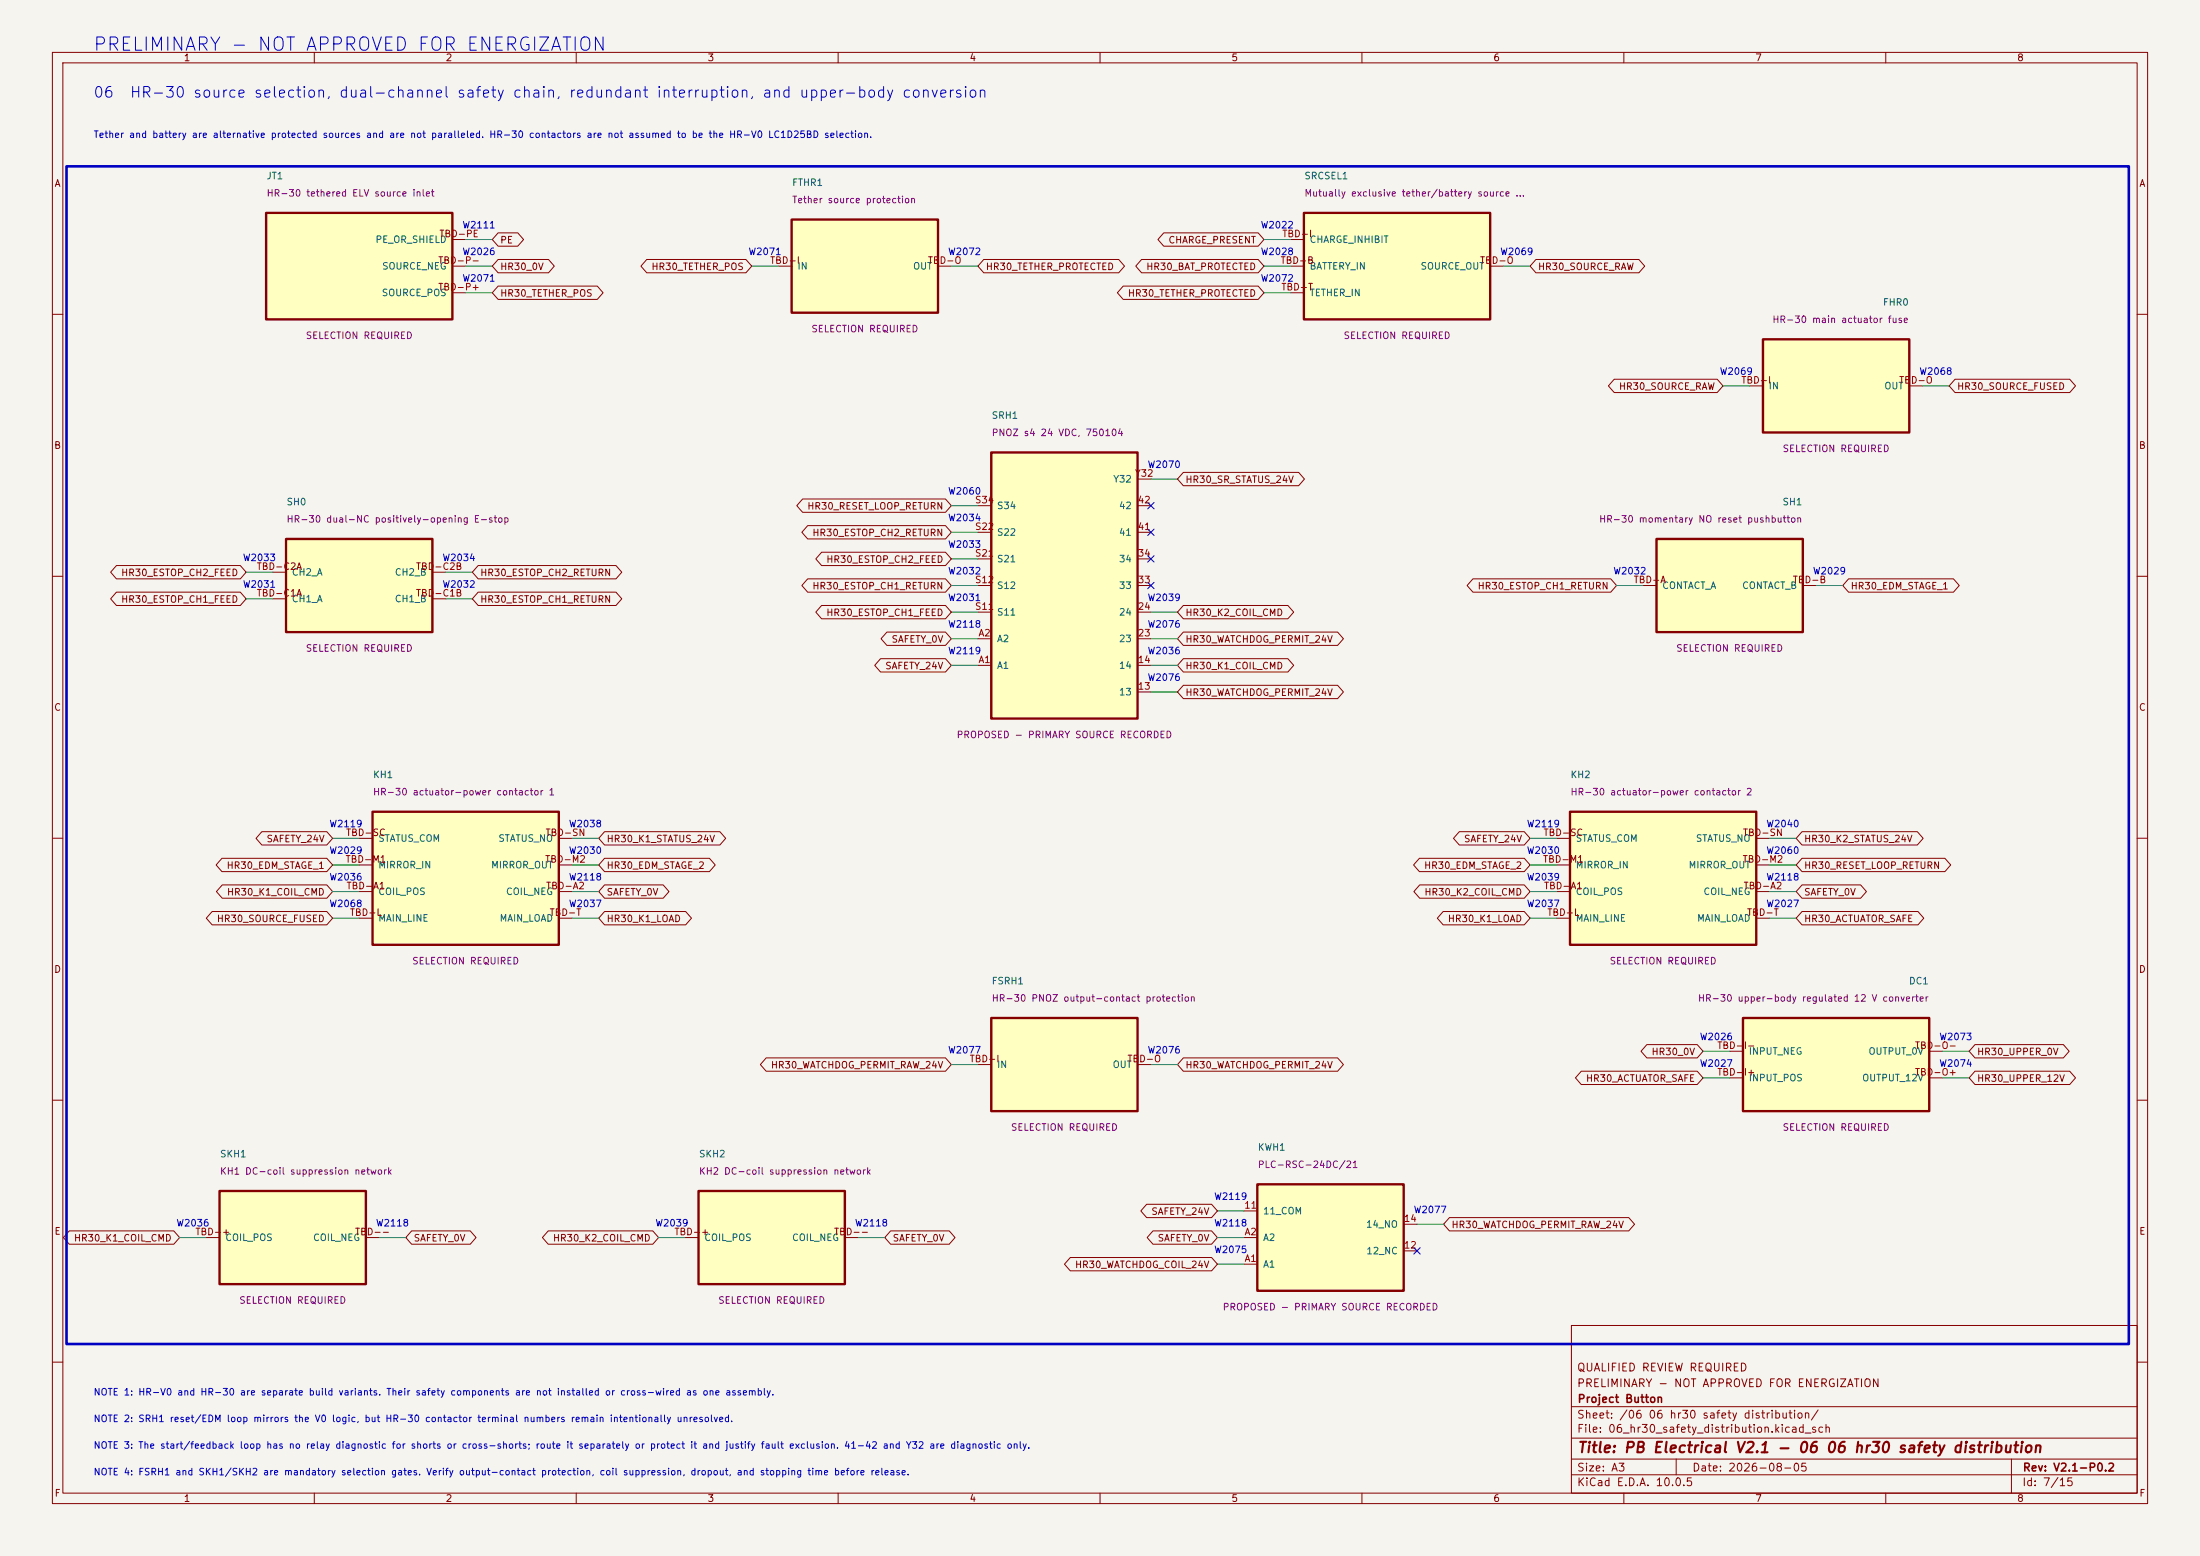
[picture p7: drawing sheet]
<svg xmlns="http://www.w3.org/2000/svg" width="420mm" height="297mm" viewBox="0 0 420 297" stroke-linecap="round" stroke-linejoin="round" font-family="sans-serif">
<path d="M0 0h420v297h-420z" fill="#f5f4ef" stroke="#f5f4ef" stroke-width=".19"/>
<g fill="none" stroke="#840000" stroke-width=".19">
<path d="M10 10h400v277h-400zM12 12h396v273h-396zM60 10v2M110 10v2M160 10v2M210 10v2M260 10v2M310 10v2M360 10v2M10 60h2M408 60h2M10 110h2"/>
<path d="M408 110h2M10 160h2M408 160h2M10 210h2M408 210h2M300 253h108v32h-108zM10 260h2M300 278.5h108M300 274.5h108M300 268.5h108M320 278.5v3M384 278.5v6.5"/>
<path d="M408 260h2M60 285v2M110 285v2M160 285v2M210 285v2M260 285v2M300 281.5h108M310 285v2M360 285v2"/>
</g>
<path d="M189.2 86.4h28v50.8h-28z" fill="#ffffc2"/>
<path d="M189.2 86.4h28v50.8h-28z" fill="none" stroke="#840000" stroke-width=".45"/>
<g fill="none" stroke="#840000" stroke-width=".19">
<path d="M186.7 96.5h2.5M217.2 96.5h2.5M217.2 91.4h2.5M186.7 116.8h2.5M186.7 111.8h2.5M186.7 106.7h2.5M186.7 101.6h2.5M217.2 116.8h2.5M217.2 111.8h2.5M217.2 106.7h2.5M217.2 101.6h2.5M186.7 127h2.5"/>
<path d="M186.7 121.9h2.5M217.2 132.1h2.5M217.2 127h2.5M217.2 121.9h2.5"/>
</g>
<path d="M336.5 64.8h28v17.8h-28z" fill="#ffffc2"/>
<path d="M336.5 64.8h28v17.8h-28z" fill="none" stroke="#840000" stroke-width=".45"/>
<path d="M334 73.7h2.5M364.5 73.7h2.5" fill="none" stroke="#840000" stroke-width=".19"/>
<path d="M248.9 40.6h35.6v20.4h-35.6z" fill="#ffffc2"/>
<path d="M248.9 40.6h35.6v20.4h-35.6z" fill="none" stroke="#840000" stroke-width=".45"/>
<path d="M246.4 50.8h2.5M246.4 45.7h2.5M246.4 55.9h2.5M284.5 50.8h2.5" fill="none" stroke="#840000" stroke-width=".19"/>
<path d="M133.3 227.3h28v17.8h-28z" fill="#ffffc2"/>
<path d="M133.3 227.3h28v17.8h-28z" fill="none" stroke="#840000" stroke-width=".45"/>
<path d="M130.8 236.2h2.5M161.3 236.2h2.5" fill="none" stroke="#840000" stroke-width=".19"/>
<path d="M50.8 40.6h35.6v20.4h-35.6z" fill="#ffffc2"/>
<path d="M50.8 40.6h35.6v20.4h-35.6z" fill="none" stroke="#840000" stroke-width=".45"/>
<path d="M86.4 55.9h2.5M86.4 50.8h2.5M86.4 45.7h2.5" fill="none" stroke="#840000" stroke-width=".19"/>
<path d="M54.6 102.9h27.9v17.8h-27.9z" fill="#ffffc2"/>
<path d="M54.6 102.9h27.9v17.8h-27.9z" fill="none" stroke="#840000" stroke-width=".45"/>
<path d="M52.1 114.3h2.5M52.1 109.2h2.5M82.5 114.3h2.6M82.5 109.2h2.6" fill="none" stroke="#840000" stroke-width=".19"/>
<path d="M71.1 154.9h35.6v25.4h-35.6z" fill="#ffffc2"/>
<path d="M71.1 154.9h35.6v25.4h-35.6z" fill="none" stroke="#840000" stroke-width=".45"/>
<path d="M68.6 170.2h2.5M68.6 175.3h2.5M68.6 165.1h2.5M68.6 160h2.5M106.7 170.2h2.5M106.7 175.3h2.5M106.7 165.1h2.5M106.7 160h2.5" fill="none" stroke="#840000" stroke-width=".19"/>
<path d="M316.2 102.9h28v17.8h-28z" fill="#ffffc2"/>
<path d="M316.2 102.9h28v17.8h-28z" fill="none" stroke="#840000" stroke-width=".45"/>
<path d="M313.7 111.8h2.5M344.2 111.8h2.5" fill="none" stroke="#840000" stroke-width=".19"/>
<path d="M41.9 227.3h27.9v17.8h-27.9z" fill="#ffffc2"/>
<path d="M41.9 227.3h27.9v17.8h-27.9z" fill="none" stroke="#840000" stroke-width=".45"/>
<path d="M39.4 236.2h2.5M69.8 236.2h2.6" fill="none" stroke="#840000" stroke-width=".19"/>
<path d="M151.1 41.9h28v17.8h-28z" fill="#ffffc2"/>
<path d="M151.1 41.9h28v17.8h-28z" fill="none" stroke="#840000" stroke-width=".45"/>
<path d="M148.6 50.8h2.5M179.1 50.8h2.5" fill="none" stroke="#840000" stroke-width=".19"/>
<path d="M299.7 154.9h35.6v25.4h-35.6z" fill="#ffffc2"/>
<path d="M299.7 154.9h35.6v25.4h-35.6z" fill="none" stroke="#840000" stroke-width=".45"/>
<path d="M297.2 170.2h2.5M297.2 175.3h2.5M297.2 165.1h2.5M297.2 160h2.5M335.3 170.2h2.5M335.3 175.3h2.5M335.3 165.1h2.5M335.3 160h2.5" fill="none" stroke="#840000" stroke-width=".19"/>
<path d="M332.7 194.3h35.6v17.8h-35.6z" fill="#ffffc2"/>
<path d="M332.7 194.3h35.6v17.8h-35.6z" fill="none" stroke="#840000" stroke-width=".45"/>
<path d="M330.2 205.7h2.5M330.2 200.7h2.5M368.3 205.7h2.5M368.3 200.7h2.5" fill="none" stroke="#840000" stroke-width=".19"/>
<path d="M240 226.1h28v20.3h-28z" fill="#ffffc2"/>
<path d="M240 226.1h28v20.3h-28z" fill="none" stroke="#840000" stroke-width=".45"/>
<path d="M237.5 231.1h2.5M237.5 236.2h2.5M268 238.8h2.5M268 233.7h2.5M237.5 241.3h2.5" fill="none" stroke="#840000" stroke-width=".19"/>
<path d="M189.2 194.3h28v17.8h-28z" fill="#ffffc2"/>
<path d="M189.2 194.3h28v17.8h-28z" fill="none" stroke="#840000" stroke-width=".45"/>
<g fill="none" stroke="#840000" stroke-width=".19">
<path d="M95.1 54.6h18.9l1.1 1.3-1.1 1.3h-18.9l-1.1-1.3zM95.1 49.5h9.6l1.1 1.3-1.1 1.3h-9.6l-1.1-1.3zM95.1 44.4h3.7l1.2 1.3-1.2 1.3h-3.7l-1.1-1.3zM123.5 49.5h18.9l1.1 1.3-1.1 1.3h-18.9l-1.1-1.3zM187.8 49.5h25.8l1.1 1.3-1.1 1.3h-25.8l-1.1-1.3zM214.4 54.6h25.8l1.1 1.3-1.1 1.3h-25.8l-1.1-1.3zM217.9 49.5h22.3l1.1 1.3-1.1 1.3h-22.3l-1.1-1.3zM222.2 44.4h18l1.1 1.3-1.1 1.3h-18l-1.1-1.3zM293.2 49.5h19.7l1.1 1.3-1.1 1.3h-19.7l-1.1-1.3zM308.2 72.4h19.6l1.1 1.3-1.1 1.2h-19.6l-1.2-1.2zM373.2 72.4h21.9l1.1 1.3-1.1 1.2h-21.9l-1.1-1.2zM153.2 95.2h27.3l1.1 1.3-1.1 1.3h-27.3l-1.1-1.3z"/>
<path d="M225.9 90.2h22l1.1 1.2-1.1 1.3h-22l-1.1-1.3zM22.2 113h23.7l1.1 1.3-1.1 1.3h-23.7l-1.1-1.3zM22.2 107.9h23.7l1.1 1.3-1.1 1.3h-23.7l-1.1-1.3zM91.3 113h26.3l1.1 1.3-1.1 1.3h-26.3l-1.1-1.3zM91.3 107.9h26.3l1.1 1.3-1.1 1.3h-26.3l-1.1-1.3zM154.2 110.5h26.3l1.1 1.3-1.1 1.2h-26.3l-1.1-1.2zM154.2 100.3h26.3l1.1 1.3-1.1 1.3h-26.3l-1.1-1.3zM156.8 115.6h23.7l1.1 1.2-1.1 1.3h-23.7l-1.1-1.3zM156.8 105.4h23.7l1.1 1.3-1.1 1.3h-23.7l-1.1-1.3zM225.9 115.6h20l1.1 1.2-1.1 1.3h-20l-1.1-1.3zM281.2 110.5h26.3l1.1 1.3-1.1 1.2h-26.3l-1.1-1.2zM352.9 110.5h20l1.1 1.3-1.1 1.2h-20l-1.1-1.2z"/>
<path d="M168.1 125.7h12.4l1.1 1.3-1.1 1.3h-12.4l-1.1-1.3zM169.3 120.6h11.2l1.1 1.3-1.1 1.3h-11.2l-1.1-1.3zM225.9 125.7h20l1.1 1.3-1.1 1.3h-20l-1.1-1.3zM225.9 130.8h29.5l1.1 1.3-1.1 1.3h-29.5l-1.1-1.3zM225.9 120.6h29.5l1.1 1.3-1.1 1.3h-29.5l-1.1-1.3zM50 158.7h12.4l1.1 1.3-1.1 1.3h-12.4l-1.1-1.3zM115.4 158.7h22l1.1 1.3-1.1 1.3h-22l-1.1-1.3zM278.6 158.7h12.4l1.1 1.3-1.1 1.3h-12.4l-1.1-1.3zM344 158.7h22l1.1 1.3-1.1 1.3h-22l-1.1-1.3zM40.5 174h21.9l1.1 1.3-1.1 1.2h-21.9l-1.1-1.2zM42.4 163.8h20l1.1 1.3-1.1 1.3h-20l-1.1-1.3zM42.4 168.9h20l1.1 1.3-1.1 1.3h-20l-1.1-1.3z"/>
<path d="M115.4 163.8h20l1.1 1.3-1.1 1.3h-20l-1.1-1.3zM115.4 168.9h11.2l1.1 1.3-1.1 1.3h-11.2l-1.1-1.3zM115.4 174h15.5l1.1 1.3-1.1 1.2h-15.5l-1.1-1.2zM271 163.8h20l1.1 1.3-1.1 1.3h-20l-1.1-1.3zM271 168.9h20l1.1 1.3-1.1 1.3h-20l-1.1-1.3zM275.5 174h15.5l1.1 1.3-1.1 1.2h-15.5l-1.1-1.2zM344 163.8h27.3l1.1 1.3-1.1 1.3h-27.3l-1.1-1.3zM344 168.9h11.2l1.1 1.3-1.1 1.3h-11.2l-1.1-1.3zM344 174h22.1l1.2 1.3-1.2 1.2h-22.1l-1.1-1.2zM314.4 199.4h9.6l1.1 1.3-1.1 1.2h-9.6l-1.1-1.2zM377 199.4h16.9l1.1 1.3-1.1 1.2h-16.9l-1.1-1.2zM146.3 201.9h34.2l1.1 1.3-1.1 1.3h-34.2l-1.1-1.3z"/>
<path d="M186.7 203.2h2.5M217.2 203.2h2.5M225.9 201.9h29.5l1.1 1.3-1.1 1.3h-29.5l-1.1-1.3zM301.9 204.5h22.1l1.1 1.2-1.1 1.3h-22.1l-1.1-1.3zM377 204.5h18.1l1.1 1.2-1.1 1.3h-18.1l-1.1-1.3zM13.2 234.9h20l1.1 1.3-1.1 1.3h-20l-1.1-1.3zM78.6 234.9h11.2l1.1 1.3-1.1 1.3h-11.2l-1.1-1.3zM104.7 234.9h19.9l1.1 1.3-1.1 1.3h-19.9l-1.2-1.3zM170 234.9h11.2l1.1 1.3-1.1 1.3h-11.2l-1.1-1.3zM218.9 229.9h12.4l1.1 1.2-1.1 1.3h-12.4l-1.1-1.3zM220.1 234.9h11.2l1.1 1.3-1.1 1.3h-11.2l-1.1-1.3zM276.7 232.4h34.2l1.1 1.3-1.1 1.3h-34.2l-1.1-1.3z"/>
<path d="M204.3 240h27l1.1 1.3-1.1 1.3h-27l-1.1-1.3z"/>
</g>
<g fill="none" stroke="#009600" stroke-width=".19">
<path d="M88.9 50.8h5.1M88.9 45.7h5.1M88.9 55.9h5.1M143.5 50.8h5.1M181.6 50.8h5.1M241.3 50.8h5.1M241.3 45.7h5.1M241.3 55.9h5.1M287 50.8h5.1M328.9 73.7h5.1M367 73.7h5.1M181.6 96.5h5.1"/>
<path d="M219.7 91.4h5.1M47 114.3h5.1M47 109.2h5.1M85.1 114.3h5.1M85.1 109.2h5.1M181.6 111.8h5.1M181.6 101.6h5.1M181.6 106.7h5.1M181.6 116.8h5.1M219.7 116.8h5.1M308.6 111.8h5.1M346.7 111.8h5.1"/>
<path d="M181.6 127h5.1M181.6 121.9h5.1M219.7 127h5.1M219.7 121.9h5.1M219.7 132.1h5.1M63.5 175.3h5.1M63.5 170.2h5.1M63.5 165.1h5.1M63.5 160h5.1M109.2 175.3h5.1M109.2 170.2h5.1M109.2 165.1h5.1"/>
<path d="M109.2 160h5.1M292.1 175.3h5.1M292.1 170.2h5.1M292.1 165.1h5.1M292.1 160h5.1M337.8 175.3h5.1M337.8 170.2h5.1M337.8 165.1h5.1M337.8 160h5.1M181.6 203.2h5.1M219.7 203.2h5.1M325.1 205.7h5.1"/>
<path d="M325.1 200.7h5.1M370.8 205.7h5.1M370.8 200.7h5.1M34.3 236.2h5.1M72.4 236.2h5.1M125.7 236.2h5.1M163.8 236.2h5.1M232.4 236.2h5.1M232.4 231.1h5.1M270.5 233.7h5.1M232.4 241.3h5.1"/>
</g>
<path d="M219.1 95.9l1.2 1.2M220.3 95.9l-1.2 1.2M219.1 106.1l1.2 1.2M219.1 111.2l1.2 1.2M219.1 101l1.2 1.2M220.3 106.1l-1.2 1.2M220.3 111.2l-1.2 1.2M220.3 101l-1.2 1.2M269.9 238.2l1.2 1.2M271.1 238.2l-1.2 1.2" fill="none" stroke="#000084" stroke-width=".19"/>
<path d="M12.7 31.8h393.7v224.7h-393.7z" fill="none" stroke="#0000c2" stroke-width=".5"/>
<text font-size="2.5" fill="#0000c2" x="17.6" y="10.4">PRELIMINARY - NOT APPROVED FOR ENERGIZATION</text>
<g font-size="2" fill="#0000c2">
<text x="17.7" y="19.2">06</text>
<text x="24.6" y="19.2">HR-30 source selection, dual-channel safety chain, redundant interruption, and upper-body conversion</text>
</g>
<text font-size="2" fill="#840000" x="301" y="277.8">Title: PB Electrical V2.1 - 06 06 hr30 safety distribution</text>
<g font-size="1.5" fill="#840000">
<text x="300.9" y="262.1">QUALIFIED REVIEW REQUIRED</text>
<text x="300.9" y="265.1">PRELIMINARY - NOT APPROVED FOR ENERGIZATION</text>
<text x="301" y="268.1">Project Button</text>
<text x="300.9" y="273.8">File: 06_hr30_safety_distribution.kicad_sch</text>
<text x="300.9" y="271.1">Sheet: /06 06 hr30 safety distribution/</text>
<text x="300.9" y="281.2">Size: A3</text>
<text x="322.9" y="281.2">Date: 2026-08-05</text>
<text x="386" y="281.2">Rev: V2.1-P0.2</text>
<text x="300.9" y="284">KiCad E.D.A. 10.0.5</text>
<text x="385.9" y="284">Id: 7/15</text>
</g>
<g font-size="1.3" fill="#840000">
<text x="35" y="12">1</text>
<text x="85" y="12">2</text>
<text x="135" y="12">3</text>
<text x="185" y="12">4</text>
<text x="235" y="12">5</text>
<text x="285" y="12">6</text>
<text x="335" y="12">7</text>
<text x="385" y="12">8</text>
<text x="10.3" y="36">A</text>
<text x="408.3" y="36">A</text>
<text x="95.4" y="46.8">PE</text>
<text x="223" y="46.8">CHARGE_PRESENT</text>
<text x="95.4" y="51.9">HR30_0V</text>
<text x="124.3" y="51.9">HR30_TETHER_POS</text>
<text x="188.1" y="51.9">HR30_TETHER_PROTECTED</text>
<text x="218.7" y="51.9">HR30_BAT_PROTECTED</text>
<text x="293.5" y="51.9">HR30_SOURCE_RAW</text>
<text x="95.4" y="56.9">HR30_TETHER_POS</text>
<text x="215.2" y="56.9">HR30_TETHER_PROTECTED</text>
<text x="308.9" y="74.7">HR30_SOURCE_RAW</text>
<text x="373.5" y="74.7">HR30_SOURCE_FUSED</text>
<text x="10.2" y="86">B</text>
<text x="408.2" y="86">B</text>
<text x="226.2" y="92.5">HR30_SR_STATUS_24V</text>
<text x="154" y="97.6">HR30_RESET_LOOP_RETURN</text>
<text x="155" y="102.7">HR30_ESTOP_CH2_RETURN</text>
<text x="157.6" y="107.7">HR30_ESTOP_CH2_FEED</text>
<text x="23" y="110.3">HR30_ESTOP_CH2_FEED</text>
<text x="91.6" y="110.3">HR30_ESTOP_CH2_RETURN</text>
<text x="155" y="112.8">HR30_ESTOP_CH1_RETURN</text>
<text x="282" y="112.8">HR30_ESTOP_CH1_RETURN</text>
<text x="353.2" y="112.8">HR30_EDM_STAGE_1</text>
<text x="23" y="115.4">HR30_ESTOP_CH1_FEED</text>
<text x="91.6" y="115.4">HR30_ESTOP_CH1_RETURN</text>
<text x="157.6" y="117.9">HR30_ESTOP_CH1_FEED</text>
<text x="226.2" y="117.9">HR30_K2_COIL_CMD</text>
<text x="170.1" y="123">SAFETY_0V</text>
<text x="226.2" y="123">HR30_WATCHDOG_PERMIT_24V</text>
<text x="168.9" y="128.1">SAFETY_24V</text>
<text x="226.2" y="128.1">HR30_K1_COIL_CMD</text>
<text x="10.2" y="136">C</text>
<text x="226.2" y="133.1">HR30_WATCHDOG_PERMIT_24V</text>
<text x="408.2" y="136">C</text>
<text x="50.8" y="161.1">SAFETY_24V</text>
<text x="115.7" y="161.1">HR30_K1_STATUS_24V</text>
<text x="279.4" y="161.1">SAFETY_24V</text>
<text x="344.3" y="161.1">HR30_K2_STATUS_24V</text>
<text x="43.2" y="166.2">HR30_EDM_STAGE_1</text>
<text x="115.7" y="166.2">HR30_EDM_STAGE_2</text>
<text x="271.8" y="166.2">HR30_EDM_STAGE_2</text>
<text x="344.3" y="166.2">HR30_RESET_LOOP_RETURN</text>
<text x="43.2" y="171.2">HR30_K1_COIL_CMD</text>
<text x="115.7" y="171.2">SAFETY_0V</text>
<text x="271.8" y="171.2">HR30_K2_COIL_CMD</text>
<text x="344.3" y="171.2">SAFETY_0V</text>
<text x="41.3" y="176.3">HR30_SOURCE_FUSED</text>
<text x="115.7" y="176.3">HR30_K1_LOAD</text>
<text x="276.3" y="176.3">HR30_K1_LOAD</text>
<text x="344.3" y="176.3">HR30_ACTUATOR_SAFE</text>
<text x="10.2" y="186">D</text>
<text x="408.2" y="186">D</text>
<text x="315.2" y="201.7">HR30_0V</text>
<text x="377.3" y="201.7">HR30_UPPER_0V</text>
<text x="147.1" y="204.3">HR30_WATCHDOG_PERMIT_RAW_24V</text>
<text x="226.2" y="204.3">HR30_WATCHDOG_PERMIT_24V</text>
<text x="302.7" y="206.8">HR30_ACTUATOR_SAFE</text>
<text x="377.3" y="206.8">HR30_UPPER_12V</text>
<text x="219.7" y="232.2">SAFETY_24V</text>
<text x="10.3" y="236">E</text>
<text x="14" y="237.3">HR30_K1_COIL_CMD</text>
<text x="78.9" y="237.3">SAFETY_0V</text>
<text x="105.4" y="237.3">HR30_K2_COIL_CMD</text>
<text x="170.3" y="237.3">SAFETY_0V</text>
<text x="220.9" y="237.3">SAFETY_0V</text>
<text x="277" y="234.7">HR30_WATCHDOG_PERMIT_RAW_24V</text>
<text x="408.3" y="236">E</text>
<text x="205.1" y="242.4">HR30_WATCHDOG_COIL_24V</text>
<text x="10.3" y="286">F</text>
<text x="35" y="287">1</text>
<text x="85" y="287">2</text>
<text x="135" y="287">3</text>
<text x="185" y="287">4</text>
<text x="235" y="287">5</text>
<text x="285" y="287">6</text>
<text x="335" y="287">7</text>
<text x="385" y="287">8</text>
<text x="408.3" y="286">F</text>
</g>
<g font-size="1.3" fill="#0000c2">
<text x="17.8" y="26.6">Tether and battery are alternative protected sources and are not paralleled. HR-30 contactors are not assumed to be the HR-V0 LC1D25BD selection.</text>
<text x="88.2" y="43.9">W2111</text>
<text x="240.6" y="43.9">W2022</text>
<text x="88.2" y="49">W2026</text>
<text x="142.8" y="49">W2071</text>
<text x="180.9" y="49">W2072</text>
<text x="240.6" y="49">W2028</text>
<text x="286.3" y="49">W2069</text>
<text x="88.2" y="54.1">W2071</text>
<text x="240.6" y="54.1">W2072</text>
<text x="328.2" y="71.9">W2069</text>
<text x="366.3" y="71.9">W2068</text>
<text x="219" y="89.6">W2070</text>
<text x="180.9" y="94.7">W2060</text>
<text x="180.9" y="99.8">W2034</text>
<text x="46.3" y="107.4">W2033</text>
<text x="84.4" y="107.4">W2034</text>
<text x="180.9" y="104.9">W2033</text>
<text x="46.3" y="112.5">W2031</text>
<text x="84.4" y="112.5">W2032</text>
<text x="180.9" y="110">W2032</text>
<text x="307.9" y="110">W2032</text>
<text x="346" y="110">W2029</text>
<text x="180.9" y="115">W2031</text>
<text x="219" y="115">W2039</text>
<text x="180.9" y="125.2">W2119</text>
<text x="180.9" y="120.1">W2118</text>
<text x="219" y="125.2">W2036</text>
<text x="219" y="120.1">W2076</text>
<text x="219" y="130.3">W2076</text>
<text x="62.8" y="158.2">W2119</text>
<text x="108.5" y="158.2">W2038</text>
<text x="291.4" y="158.2">W2119</text>
<text x="337.1" y="158.2">W2040</text>
<text x="62.8" y="163.3">W2029</text>
<text x="108.5" y="163.3">W2030</text>
<text x="291.4" y="163.3">W2030</text>
<text x="337.1" y="163.3">W2060</text>
<text x="62.8" y="173.5">W2068</text>
<text x="62.8" y="168.4">W2036</text>
<text x="108.5" y="173.5">W2037</text>
<text x="108.5" y="168.4">W2118</text>
<text x="291.4" y="173.5">W2037</text>
<text x="291.4" y="168.4">W2039</text>
<text x="337.1" y="173.5">W2027</text>
<text x="337.1" y="168.4">W2118</text>
<text x="180.9" y="201.4">W2077</text>
<text x="219" y="201.4">W2076</text>
<text x="324.4" y="198.9">W2026</text>
<text x="324.4" y="203.9">W2027</text>
<text x="370.1" y="203.9">W2074</text>
<text x="370.1" y="198.9">W2073</text>
<text x="231.7" y="229.3">W2119</text>
<text x="269.8" y="231.9">W2077</text>
<text x="33.6" y="234.4">W2036</text>
<text x="71.7" y="234.4">W2118</text>
<text x="125" y="234.4">W2039</text>
<text x="163.1" y="234.4">W2118</text>
<text x="231.7" y="239.5">W2075</text>
<text x="231.7" y="234.4">W2118</text>
<text x="17.8" y="266.7">NOTE 1: HR-V0 and HR-30 are separate build variants. Their safety components are not installed or cross-wired as one assembly.</text>
<text x="17.8" y="271.8">NOTE 2: SRH1 reset/EDM loop mirrors the V0 logic, but HR-30 contactor terminal numbers remain intentionally unresolved.</text>
<text x="17.8" y="276.8">NOTE 3: The start/feedback loop has no relay diagnostic for shorts or cross-shorts; route it separately or protect it and justify fault exclusion. 41-42 and Y32 are diagnostic only.</text>
<text x="17.8" y="281.9">NOTE 4: FSRH1 and SKH1/SKH2 are mandatory selection gates. Verify output-contact protection, coil suppression, dropout, and stopping time before release.</text>
</g>
<g font-size="1.3" fill="#006464">
<text x="50.8" y="34.5">JT1</text>
<text x="151.1" y="35.8">FTHR1</text>
<text x="248.9" y="34.5">SRCSEL1</text>
<text x="71.6" y="46.7">PE_OR_SHIELD</text>
<text x="249.9" y="46.7">CHARGE_INHIBIT</text>
<text x="72.8" y="51.8">SOURCE_NEG</text>
<text x="152.1" y="51.8">IN</text>
<text x="174.2" y="51.8">OUT</text>
<text x="249.9" y="51.8">BATTERY_IN</text>
<text x="271.1" y="51.8">SOURCE_OUT</text>
<text x="72.8" y="56.8">SOURCE_POS</text>
<text x="249.9" y="56.8">TETHER_IN</text>
<text x="359.4" y="58.7">FHR0</text>
<text x="337.5" y="74.6">IN</text>
<text x="359.6" y="74.6">OUT</text>
<text x="189.2" y="80.2">SRH1</text>
<text x="212.4" y="92.4">Y32</text>
<text x="54.6" y="96.8">SH0</text>
<text x="190.2" y="97.5">S34</text>
<text x="213.5" y="97.5">42</text>
<text x="340.2" y="96.8">SH1</text>
<text x="190.2" y="107.6">S21</text>
<text x="190.2" y="102.6">S22</text>
<text x="213.5" y="107.6">34</text>
<text x="213.5" y="102.6">41</text>
<text x="55.6" y="110.2">CH2_A</text>
<text x="75.3" y="110.2">CH2_B</text>
<text x="190.2" y="112.7">S12</text>
<text x="213.5" y="112.7">33</text>
<text x="317.2" y="112.7">CONTACT_A</text>
<text x="332.5" y="112.7">CONTACT_B</text>
<text x="55.6" y="115.3">CH1_A</text>
<text x="75.3" y="115.3">CH1_B</text>
<text x="190.2" y="117.8">S11</text>
<text x="213.5" y="117.8">24</text>
<text x="190.2" y="122.9">A2</text>
<text x="213.5" y="122.9">23</text>
<text x="190.2" y="128">A1</text>
<text x="213.5" y="128">14</text>
<text x="213.5" y="133">13</text>
<text x="71.1" y="148.8">KH1</text>
<text x="299.7" y="148.8">KH2</text>
<text x="72.1" y="161">STATUS_COM</text>
<text x="95" y="161">STATUS_NO</text>
<text x="300.7" y="161">STATUS_COM</text>
<text x="323.6" y="161">STATUS_NO</text>
<text x="72.1" y="166.1">MIRROR_IN</text>
<text x="93.6" y="166.1">MIRROR_OUT</text>
<text x="300.7" y="166.1">MIRROR_IN</text>
<text x="322.2" y="166.1">MIRROR_OUT</text>
<text x="72.1" y="171.1">COIL_POS</text>
<text x="96.5" y="171.1">COIL_NEG</text>
<text x="300.7" y="171.1">COIL_POS</text>
<text x="325.1" y="171.1">COIL_NEG</text>
<text x="72.1" y="176.2">MAIN_LINE</text>
<text x="95.3" y="176.2">MAIN_LOAD</text>
<text x="300.7" y="176.2">MAIN_LINE</text>
<text x="323.9" y="176.2">MAIN_LOAD</text>
<text x="189.2" y="188.2">FSRH1</text>
<text x="364.3" y="188.2">DC1</text>
<text x="333.7" y="201.6">INPUT_NEG</text>
<text x="356.6" y="201.6">OUTPUT_0V</text>
<text x="190.2" y="204.2">IN</text>
<text x="212.3" y="204.2">OUT</text>
<text x="333.7" y="206.7">INPUT_POS</text>
<text x="355.4" y="206.7">OUTPUT_12V</text>
<text x="41.9" y="221.2">SKH1</text>
<text x="133.3" y="221.2">SKH2</text>
<text x="240" y="219.9">KWH1</text>
<text x="241" y="232.1">11_COM</text>
<text x="42.9" y="237.2">COIL_POS</text>
<text x="59.7" y="237.2">COIL_NEG</text>
<text x="134.3" y="237.2">COIL_POS</text>
<text x="151.1" y="237.2">COIL_NEG</text>
<text x="241" y="237.2">A2</text>
<text x="260.7" y="234.6">14_NO</text>
<text x="260.7" y="239.7">12_NC</text>
<text x="241" y="242.3">A1</text>
</g>
<g font-size="1.3" fill="#840084">
<text x="50.8" y="37.8">HR-30 tethered ELV source inlet</text>
<text x="151.1" y="39.1">Tether source protection</text>
<text x="248.9" y="37.8">Mutually exclusive tether/battery source ...</text>
<text x="58.3" y="65">SELECTION REQUIRED</text>
<text x="154.8" y="63.7">SELECTION REQUIRED</text>
<text x="256.4" y="65">SELECTION REQUIRED</text>
<text x="338.2" y="62">HR-30 main actuator fuse</text>
<text x="189.2" y="83.5">PNOZ s4 24 VDC, 750104</text>
<text x="340.2" y="86.6">SELECTION REQUIRED</text>
<text x="54.6" y="100.1">HR-30 dual-NC positively-opening E-stop</text>
<text x="305.2" y="100.1">HR-30 momentary NO reset pushbutton</text>
<text x="58.3" y="124.7">SELECTION REQUIRED</text>
<text x="319.9" y="124.7">SELECTION REQUIRED</text>
<text x="182.5" y="141.2">PROPOSED - PRIMARY SOURCE RECORDED</text>
<text x="71.1" y="152.1">HR-30 actuator-power contactor 1</text>
<text x="299.7" y="152.1">HR-30 actuator-power contactor 2</text>
<text x="78.6" y="184.4">SELECTION REQUIRED</text>
<text x="307.2" y="184.4">SELECTION REQUIRED</text>
<text x="189.2" y="191.5">HR-30 PNOZ output-contact protection</text>
<text x="324" y="191.5">HR-30 upper-body regulated 12 V converter</text>
<text x="192.9" y="216.1">SELECTION REQUIRED</text>
<text x="340.2" y="216.1">SELECTION REQUIRED</text>
<text x="41.9" y="224.5">KH1 DC-coil suppression network</text>
<text x="133.3" y="224.5">KH2 DC-coil suppression network</text>
<text x="240" y="223.2">PLC-RSC-24DC/21</text>
<text x="45.6" y="249.2">SELECTION REQUIRED</text>
<text x="137" y="249.2">SELECTION REQUIRED</text>
<text x="233.3" y="250.4">PROPOSED - PRIMARY SOURCE RECORDED</text>
</g>
<g font-size="1.3" fill="#a90000">
<text x="83.8" y="45.6">TBD-PE</text>
<text x="244.7" y="45.6">TBD-I</text>
<text x="83.5" y="50.7">TBD-P-</text>
<text x="146.9" y="50.7">TBD-I</text>
<text x="177" y="50.7">TBD-O</text>
<text x="244.3" y="50.7">TBD-B</text>
<text x="282.4" y="50.7">TBD-O</text>
<text x="83.5" y="55.7">TBD-P+</text>
<text x="244.5" y="55.7">TBD-T</text>
<text x="332.3" y="73.5">TBD-I</text>
<text x="362.4" y="73.5">TBD-O</text>
<text x="216.6" y="91.3">Y32</text>
<text x="186" y="101.5">S22</text>
<text x="186" y="96.4">S34</text>
<text x="217.1" y="101.5">41</text>
<text x="217.1" y="96.4">42</text>
<text x="186" y="106.5">S21</text>
<text x="217.1" y="106.5">34</text>
<text x="48.9" y="109.1">TBD-C2A</text>
<text x="79.3" y="109.1">TBD-C2B</text>
<text x="186" y="111.6">S12</text>
<text x="217.1" y="111.6">33</text>
<text x="311.7" y="111.6">TBD-A</text>
<text x="342.1" y="111.6">TBD-B</text>
<text x="48.9" y="114.2">TBD-C1A</text>
<text x="79.3" y="114.2">TBD-C1B</text>
<text x="186" y="116.7">S11</text>
<text x="217.1" y="116.7">24</text>
<text x="186.7" y="121.8">A2</text>
<text x="217.1" y="121.8">23</text>
<text x="186.7" y="126.9">A1</text>
<text x="217.1" y="131.9">13</text>
<text x="217.1" y="126.9">14</text>
<text x="65.9" y="159.9">TBD-SC</text>
<text x="104" y="159.9">TBD-SN</text>
<text x="294.5" y="159.9">TBD-SC</text>
<text x="332.6" y="159.9">TBD-SN</text>
<text x="65.9" y="165">TBD-M1</text>
<text x="104" y="165">TBD-M2</text>
<text x="294.5" y="165">TBD-M1</text>
<text x="332.6" y="165">TBD-M2</text>
<text x="66" y="170">TBD-A1</text>
<text x="104.1" y="170">TBD-A2</text>
<text x="294.6" y="170">TBD-A1</text>
<text x="332.7" y="170">TBD-A2</text>
<text x="66.7" y="175.1">TBD-L</text>
<text x="104.8" y="175.1">TBD-T</text>
<text x="295.3" y="175.1">TBD-L</text>
<text x="333.4" y="175.1">TBD-T</text>
<text x="185" y="203.1">TBD-I</text>
<text x="215.1" y="203.1">TBD-O</text>
<text x="327.7" y="200.5">TBD-I-</text>
<text x="365.5" y="200.5">TBD-O-</text>
<text x="327.7" y="205.6">TBD-I+</text>
<text x="365.5" y="205.6">TBD-O+</text>
<text x="237.4" y="231">11</text>
<text x="267.9" y="233.5">14</text>
<text x="37.2" y="236.1">TBD-+</text>
<text x="67.7" y="236.1">TBD--</text>
<text x="128.6" y="236.1">TBD-+</text>
<text x="159.1" y="236.1">TBD--</text>
<text x="237.5" y="236.1">A2</text>
<text x="267.9" y="238.6">12</text>
<text x="237.5" y="241.2">A1</text>
</g>
</svg>
